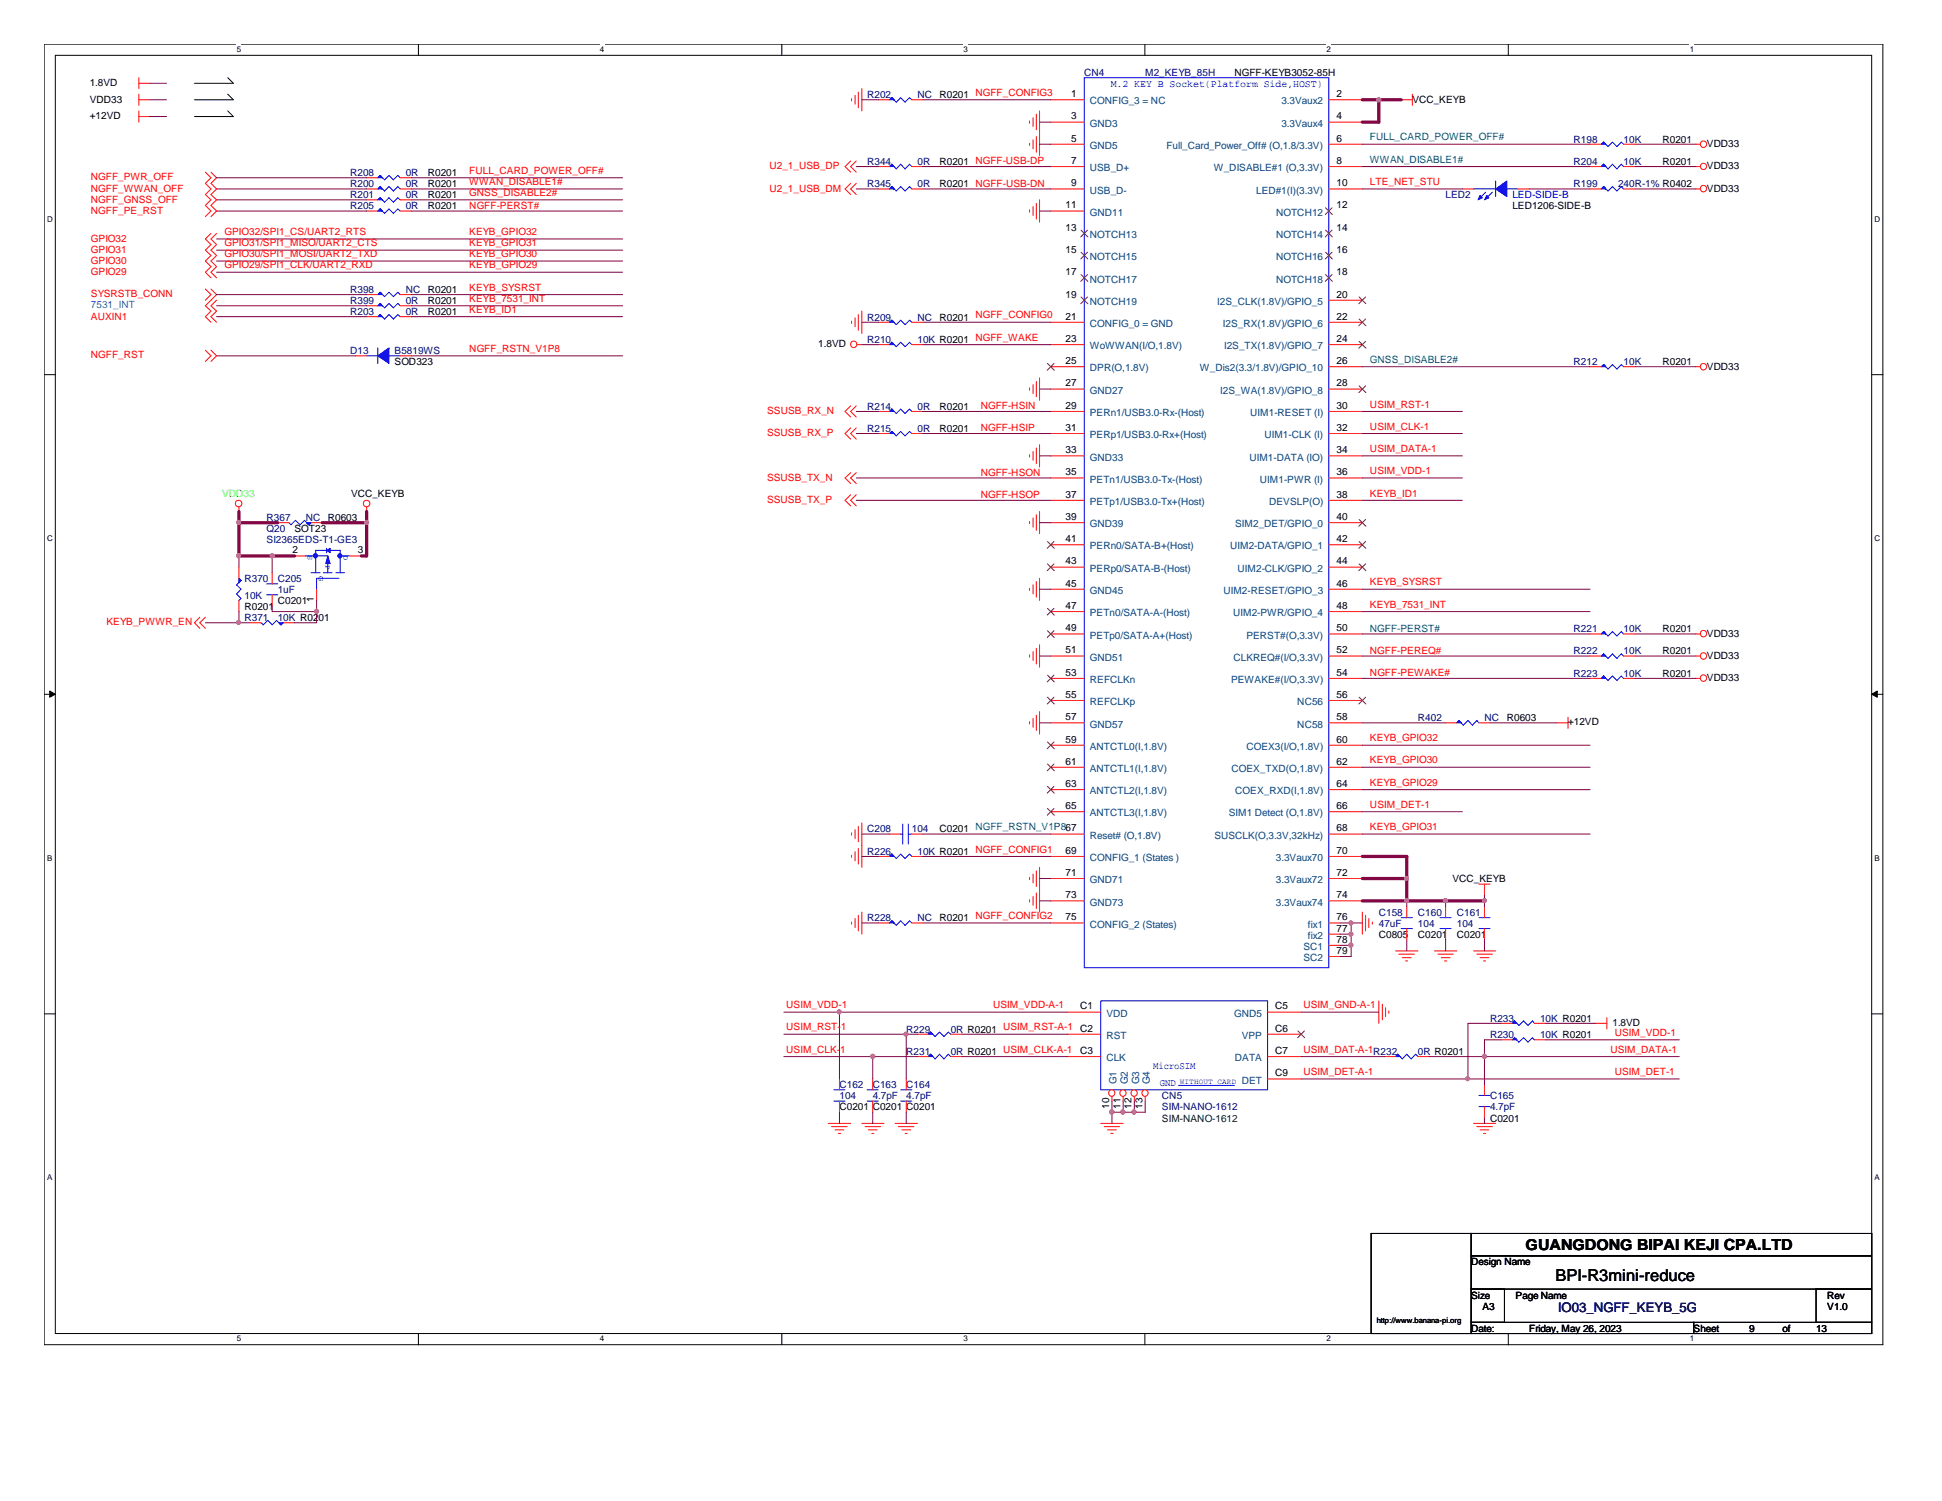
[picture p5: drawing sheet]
<svg xmlns="http://www.w3.org/2000/svg" width="279mm" height="216mm" viewBox="0 0 279 216" stroke-linecap="round" stroke-linejoin="round" font-family="sans-serif">
<path d="M6.3 6.3h264.6v187.1h-264.6zM8 8h261.3v183.8h-261.3z" fill="none" stroke="#000" stroke-width=".14"/>
<g fill="#fff">
<path d="M34.1 6.4h.6v1.3h-.6z"/>
<path d="M34.1 191.9h.6v1.3h-.6z"/>
</g>
<path d="M60.2 6.3v1.7M60.2 191.8v1.6" fill="none" stroke="#000" stroke-width=".14"/>
<g fill="#fff">
<path d="M86.3 6.4h.6v1.3h-.6z"/>
<path d="M86.3 191.9h.6v1.3h-.6z"/>
</g>
<path d="M112.5 6.3v1.7M112.5 191.8v1.6" fill="none" stroke="#000" stroke-width=".14"/>
<g fill="#fff">
<path d="M138.6 6.4h.6v1.3h-.6z"/>
<path d="M138.6 191.9h.6v1.3h-.6z"/>
</g>
<path d="M164.7 6.3v1.7M164.7 191.8v1.6" fill="none" stroke="#000" stroke-width=".14"/>
<g fill="#fff">
<path d="M190.8 6.4h.6v1.3h-.6z"/>
<path d="M190.8 191.9h.6v1.3h-.6z"/>
</g>
<path d="M217 6.3v1.7M217 191.8v1.6" fill="none" stroke="#000" stroke-width=".14"/>
<g fill="#fff">
<path d="M243.1 6.4h.6v1.3h-.6z"/>
<path d="M243.1 191.9h.6v1.3h-.6z"/>
<path d="M6.8 30.8h.7v1.3h-.7z"/>
<path d="M269.7 30.8h.8v1.3h-.8z"/>
<path d="M6.8 76.7h.7v1.4h-.7z"/>
<path d="M269.7 76.7h.8v1.4h-.8z"/>
</g>
<path d="M6.3 53.9h1.7M269.3 53.9h1.6" fill="none" stroke="#000" stroke-width=".14"/>
<g fill="#fff">
<path d="M6.8 122.7h.7v1.3h-.7z"/>
<path d="M269.7 122.7h.7v1.3h-.7z"/>
</g>
<path d="M6.3 99.9h1.7M269.3 99.9h1.6" fill="none" stroke="#000" stroke-width=".14"/>
<g fill="#000" stroke="#000" stroke-width=".14">
<path d="M7.2 99.4l.8 .5-.8 .4z" fill-rule="evenodd"/>
<path d="M269.3 99.9l.8-.5v.9z" fill-rule="evenodd"/>
</g>
<g fill="#fff">
<path d="M6.8 168.7h.7v1.3h-.7z"/>
<path d="M269.7 168.7h.7v1.3h-.7z"/>
</g>
<path d="M32.8 11.2l.8 .8h-5.6M32.8 13.5l.8 .9h-5.6M32.8 16l.8 .8h-5.6M6.3 145.8h1.7M269.3 145.8h1.6M197.3 177.4h14.4v14.4h-14.4zM211.7 177.4h57.6v3.2h-57.6zM211.7 180.6h57.6v4.8h-57.6zM211.7 185.4h4.8v4.8h-4.8zM211.7 190.2h32v1.6h-32zM243.7 190.2h25.6v1.6h-25.6zM261.3 185.4h8v4.8h-8z" fill="none" stroke="#000" stroke-width=".14"/>
<g fill="none" stroke="#f00" stroke-width=".14">
<path d="M20 14.4h1.5M20 12h1.5M20 11.2v1.5M20 13.5v1.7M20 16v1.6M20 16.8h1.5M122.5 14.2v.3M123 13.7v1.3M123.5 13.3v2.2M124 12.7v3.3M126.4 14.4h1.6M131.2 14.4h1.6"/>
<path d="M148.1 17.4v.3M148.6 16.9v1.3M149.1 16.4v2.3M149.1 19.6v2.3M149.6 16v6.4M151.2 14.4h4.8M151.2 17.6h4.8M191.2 14.4h4.8M191.2 17.6h4.8M201.6 14.4h1.6M203.2 13.5v1.7M29.5 24.8l.9 .8-.9 .8 .9 .8-.9 .8 .9 .7-.9 .8 .9 .9-.9 .8"/>
<path d="M30.4 24.8l.8 .8-.8 .8 .8 .8-.8 .8 .8 .7-.8 .8 .8 .9-.8 .8M30.4 33.6l-.9 .8 .9 .8-.9 .8 .9 .7-.9 .8 .9 .9-.9 .8 .9 .8M31.2 33.6l-.8 .8 .8 .8-.8 .8 .8 .7-.8 .8 .8 .9-.8 .8 .8 .8M52.7 25.6h1.7M52.7 28.7h1.7M57.6 25.6h1.6M57.6 28.7h1.6M122.4 23.2l-.8 .8 .8 .8M122.4 26.4l-.8 .8 .8 .8M123.2 23.2l-.8 .8 .8 .8M123.2 26.4l-.8 .8 .8 .8M148.1 20.6v.3"/>
<path d="M148.1 30.2v.3M148.6 20.1v1.3M148.6 29.7v1.3M149.1 29.3v2.2M149.6 28.7v3.3M151.2 20.7h4.8M151.2 24h4.8M151.2 27.2h4.8M151.2 30.4h4.8M191.2 20.7h4.8M191.2 24h4.8M191.2 27.2h4.8"/>
<path d="M210.4 27.2h1.6M218.4 27.2h1.6M228.8 24h1.6M233.6 24h1.6M244 20.7h.6M244 24h.6M244 27.2h.6M29.5 50.4l.9 .8-.9 .8M29.5 41.6l.9 .8-.9 .8M30.4 50.4l.8 .8-.8 .8M30.4 41.6l.8 .8-1.7 1.6 .9 .7-.9 .9 .9 .8M31.2 43.2l-.8 .8 .8 .7-.8 .9 .8 .8"/>
<path d="M52.7 45.6h1.7M52.7 42.4h1.7M57.6 45.6h1.6M57.6 42.4h1.6M122.4 58.4l-.8 .8 .8 .8M122.5 46.2v.3M123 45.7v1.3M123.2 58.4l-.8 .8 .8 .8M123.3 49.6h.7M123.5 45.3v2.2M124 44.7v3.3M126.4 49.6h1.6"/>
<path d="M126.4 46.4h1.6M131.2 49.6h1.6M131.2 46.4h1.6M148.1 55.8v.3M148.6 55.3v1.3M149.1 54.9v2.2M149.6 54.4v3.2M151.2 49.6h4.8M151.2 52.7h4.8M151.2 46.4h4.8M151.2 56h4.8M151.2 59.2h4.8"/>
<path d="M191.2 49.6h4.8M191.2 52.7h4.8M191.2 46.4h4.8M191.2 43.2h4.8M191.2 56h4.8M191.2 59.2h4.8M228.8 52.7h1.6M233.6 52.7h1.6M244 52.7h.6M34.4 72.9v.7M40 75.2h1.6M44.7 75.2h1.7"/>
<path d="M52.7 72.9v.7M122.4 61.6l-.8 .8 .8 .8M122.4 68l-.8 .7 .8 .9M122.4 71.2l-.8 .8 .8 .8M123.2 61.6l-.8 .8 .8 .8M123.2 68l-.8 .7 .8 .9M123.2 71.2l-.8 .8 .8 .8M148.1 65.4v.3M148.1 75v.3M148.6 64.9v1.3M148.6 74.5v1.3M149.1 64.4v2.3"/>
<path d="M149.1 74v2.3M149.6 64v3.2M149.6 73.6v3.2M151.2 75.2h4.8M151.2 62.4h4.8M151.2 65.6h4.8M151.2 68.7h4.8M151.2 72h4.8M151.2 78.4h4.8M191.2 75.2h4.8M191.2 62.4h4.8M191.2 65.6h4.8"/>
<path d="M191.2 68.7h4.8M191.2 72h4.8M191.2 78.4h4.8M28.7 88.8l-.7 .8 .7 .8M29.5 88.8l-.8 .8 .8 .8M148.1 84.6v.3M148.1 94.2v.3M148.6 84.1v1.3M148.6 93.7v1.3M149.1 83.7v2.2M149.1 93.3v2.2M149.6 83.2v3.2"/>
<path d="M149.6 92.8v3.2M151.2 91.2h4.8M151.2 94.4h4.8M151.2 97.6h4.8M151.2 81.6h4.8M151.2 84.8h4.8M151.2 88h4.8M191.2 91.2h4.8M191.2 94.4h4.8M191.2 97.6h4.8M191.2 81.6h4.8M191.2 84.8h4.8"/>
<path d="M191.2 88h4.8M228.8 97.6h1.6M233.6 97.6h1.6M244 91.2h.6M244 94.4h.6M244 97.6h.6M122.5 119.8v.3M123 119.3v1.3M123.5 118.9v2.2M124 118.4v6.4M148.1 103.8v.3M148.6 103.3v1.3"/>
<path d="M149.1 102.9v2.2M149.6 102.4v3.2M151.2 104h4.8M151.2 100.8h4.8M151.2 107.2h4.8M151.2 110.4h4.8M151.2 113.6h4.8M151.2 116.8h4.8M151.2 120h4.8M191.2 104h4.8M191.2 100.8h4.8M191.2 107.2h4.8"/>
<path d="M191.2 110.4h4.8M191.2 113.6h4.8M191.2 116.8h4.8M191.2 120h4.8M224 104h1.6M225.6 103.2v1.6M122.5 123v.3M122.5 132.6v.3M123 122.5v1.3M123 132.1v1.3M123.5 122v2.3M123.5 131.7v2.2"/>
<path d="M124 131.2v3.2M126.4 123.2h1.6M126.4 132.8h1.6M131.2 123.2h1.6M131.2 132.8h1.6M148.1 126.2v.3M148.1 129.4v.4M148.6 125.7v1.3M148.6 128.9v1.3M149.1 125.3v2.2M149.1 128.4v2.3M149.6 124.8v6.4"/>
<path d="M151.2 123.2h4.8M151.2 132.8h4.8M151.2 126.4h4.8M151.2 129.6h4.8M191.2 123.2h4.8M191.2 132.8h1.6M191.2 126.4h4.8M191.2 129.6h4.8M191.2 134.4h1.6M191.2 136h1.6M191.2 137.6h1.6M196 131.2v3.2"/>
<path d="M196.5 131.7v2.2M196.9 132.1v1.3M197.4 132.6v.3M200.8 136.8h3.2M201.3 137.2h2.2M201.8 137.8h1.2M202.2 138.2h.3M206.4 136.8h3.2M206.9 137.2h2.2M207.3 137.8h1.3M207.8 138.2h.4M212 136.8h3.2"/>
<path d="M212.5 137.2h2.2M212.8 127.2h1.6M212.9 137.8h1.3M213.4 138.2h.3M213.6 127.2v1.6M213.6 130.4v1.6M213.6 133.6v1.6M125.6 155.2v1.6M125.6 158.4v1.6M132 152h1.6M136.8 152h1.6M153.6 152h4.8"/>
<path d="M153.6 145.6h4.8M153.6 148.8h4.8M182.4 152h4.8M182.4 145.6h4.8M182.4 148.8h4.8M182.4 155.2h4.8M198.4 144v3.2M198.9 144.4v2.3M199.3 144.9v1.3M199.8 145.4v.4M213.6 156v1.6M213.6 159.2v1.6"/>
<path d="M229.6 147.2h1.6M231.2 146.4v1.6M119.2 161.6h3.2M119.6 162.1h2.3M120.1 162.5h1.3M120.6 163h.3M124 161.6h3.2M124.5 162.1h2.2M124.9 162.5h1.3M125.4 163h.3M128.8 161.6h3.2M129.2 162.1h2.3"/>
<path d="M129.8 162.5h1.2M130.2 163h.3M158.4 161.6h3.2M158.9 162.1h2.2M159.3 162.5h1.3M159.8 163h.3M212 161.6h3.2M212.5 162.1h2.2M212.9 162.5h1.3M213.4 163h.3"/>
<circle cx="245.1" cy="27.1" r=".46"/>
<circle cx="245.1" cy="20.7" r=".46"/>
<circle cx="245.1" cy="23.9" r=".45"/>
<circle cx="122.8" cy="49.5" r=".46"/>
<circle cx="245.1" cy="52.7" r=".46"/>
<circle cx="34.3" cy="72.4" r=".47"/>
<circle cx="52.7" cy="72.4" r=".47"/>
<circle cx="245.1" cy="91.1" r=".46"/>
<circle cx="245.1" cy="94.4" r=".46"/>
<circle cx="245.1" cy="97.5" r=".46"/>
</g>
<g fill="none" stroke="#00f" stroke-width=".14">
<path d="M128 14.4l.3-.3 .6 .6 .7-.6 .6 .6 .7-.6 .3 .3M156 11.2h35.2v128h-35.2zM54.4 25.6l.3-.4 .6 .7 .7-.7 .6 .7 .6-.7 .4 .4M54.4 28.7l.3-.3 .6 .7 .7-.7 .6 .7 .6-.7 .4 .3M212 27.2h3.2M213.7 27.6l-.9 1M214.7 27.6l-1 1M215.2 26v2.3M216.8 27.2h1.6M230.4 24l.3-.4 .7 .7 .6-.7 .6 .7 .7-.7 .3 .4M54.4 45.6l.3-.3 .6 .6 .7-.6 .6 .6 .6-.6 .4 .3M54.4 42.4l.3-.4 .6 .7 .7-.7 .6 .7 .6-.7 .4 .4"/>
<path d="M128 46.4l.3-.3 .6 .6 .7-.6 .6 .6 .7-.6 .3 .3M128 49.6l.3-.4 .6 .7 .7-.7 .6 .7 .7-.7 .3 .4M230.4 52.7l.3-.2 .7 .6 .6-.6 .6 .6 .7-.6 .3 .2M41.6 75.2l.3 .3 .6-.7 .7 .7 .6-.7 .6 .7 .3-.3M230.4 97.6l.3-.4 .7 .7 .6-.7 .6 .7 .7-.7 .3 .4M128 123.2l.3-.3 .6 .6 .7-.6 .6 .6 .7-.6 .3 .3M128 132.8l.3-.3 .6 .6 .7-.6 .6 .6 .7-.6 .3 .3M212.8 133.6h1.6M212.8 132h1.6M124.8 156.8h1.6M124.8 158.4h1.6M133.6 152l.3-.4 .6 .7 .7-.7 .6 .7 .6-.7 .4 .4"/>
<path d="M158.4 144h24v12.8h-24zM169.6 156.1h8M212.8 157.6h1.6M212.8 159.2h1.6"/>
</g>
<g fill="#00f" stroke="#00f" stroke-width=".14">
<path d="M230.4 97.6l.3-.4 .3 .4-.3-.4 .3 .4z" fill-rule="evenodd"/>
<path d="M54.4 45.6l.3-.3 .3 .3-.3-.3 .3 .3z" fill-rule="evenodd"/>
<path d="M230.4 52.7l.3-.2 .3 .2-.3-.2 .3 .2z" fill-rule="evenodd"/>
<path d="M54.4 25.6l.3-.4 .3 .4-.3-.4 .3 .4z" fill-rule="evenodd"/>
<path d="M133.9 151.6l.3 .4h-.6l.3-.4 .3 .4z" fill-rule="evenodd"/>
<path d="M128 14.4l.3-.3 .3 .3-.3-.3 .3 .3z" fill-rule="evenodd"/>
<path d="M128.3 122.9l.3 .3h-.6l.3-.3 .3 .3z" fill-rule="evenodd"/>
<path d="M128 132.8l.3-.3 .3 .3-.3-.3 .3 .3z" fill-rule="evenodd"/>
<path d="M44.1 75.2h.6l-.3 .3z" fill-rule="evenodd"/>
<path d="M128 46.4l.3-.3 .3 .3-.3-.3 .3 .3z" fill-rule="evenodd"/>
<path d="M54.4 42.4l.3-.4 .3 .4-.3-.4 .3 .4z" fill-rule="evenodd"/>
<path d="M128.3 49.2l.3 .4h-.6l.3-.4 .3 .4z" fill-rule="evenodd"/>
<path d="M230.4 24l.3-.4 .3 .4-.3-.4 .3 .4z" fill-rule="evenodd"/>
<path d="M215.2 27.2l1.6-1.2v2.3z" fill-rule="evenodd"/>
<path d="M212.9 28.1l.4 .3-.7 .3z" fill-rule="evenodd"/>
<path d="M213.9 28.1l.3 .3-.6 .3z" fill-rule="evenodd"/>
<path d="M54.4 28.7l.3-.3 .3 .3-.3-.3 .3 .3z" fill-rule="evenodd"/>
</g>
<g fill="none" stroke="#804000" stroke-width=".14">
<path d="M155.5 33.1l1 1M155.5 36.3l1 1M155.5 39.5l1 1M156.5 33.1l-1 1M156.5 36.3l-1 1M156.5 39.5l-1 1M190.7 29.9l1 1M190.7 33.1l1 1M190.7 36.3l1 1M190.7 39.5l1 1M191.6 29.9l-.9 1M191.6 33.1l-.9 1"/>
<path d="M191.6 36.3l-.9 1M191.6 39.5l-.9 1M150.7 52.3l1 1M151.6 52.3l-.9 1M155.5 42.7l1 1M156.5 42.7l-1 1M195.5 42.7l1 1M195.5 45.9l1 1M195.5 49.1l1 1M195.5 55.5l1 1M196.5 42.7l-1 1M196.5 45.9l-1 1"/>
<path d="M196.5 49.1l-1 1M196.5 55.5l-1 1M150.7 77.9l1 1M151.6 77.9l-.9 1M195.5 74.7l1 1M195.5 77.9l1 1M196.5 74.7l-1 1M196.5 77.9l-1 1M150.7 81.1l1 1M150.7 87.5l1 1M150.7 90.7l1 1M150.7 97.1l1 1"/>
<path d="M151.6 90.7l-.9 1M151.6 81.1l-.9 1M151.6 87.5l-.9 1M151.6 97.1l-.9 1M195.5 81.1l1 1M196.5 81.1l-1 1M150.7 100.3l1 1M150.7 106.7l1 1M150.7 109.9l1 1M150.7 113.1l1 1M150.7 116.3l1 1M151.6 100.3l-.9 1"/>
<path d="M151.6 106.7l-.9 1M151.6 109.9l-.9 1M151.6 113.1l-.9 1M151.6 116.3l-.9 1M195.5 100.3l1 1M196.5 100.3l-1 1M186.7 148.3l1 1M187.7 148.3l-1 1"/>
</g>
<circle cx="159.9" cy="157.2" r=".46" fill="#fff" stroke="#f00" stroke-width=".14"/>
<path d="M160 157.7v.7" fill="none" stroke="#f00" stroke-width=".14"/>
<circle cx="161.5" cy="157.2" r=".46" fill="#fff" stroke="#f00" stroke-width=".14"/>
<path d="M161.6 157.7v.7" fill="none" stroke="#f00" stroke-width=".14"/>
<circle cx="163.2" cy="157.2" r=".46" fill="#fff" stroke="#f00" stroke-width=".14"/>
<path d="M163.2 157.7v.7" fill="none" stroke="#f00" stroke-width=".14"/>
<circle cx="164.7" cy="157.2" r=".46" fill="#fff" stroke="#f00" stroke-width=".14"/>
<g fill="none" stroke="#f00" stroke-width=".14">
<path d="M52.7 27.2h1.7M52.7 30.4h1.7M57.6 27.2h1.6M57.6 30.4h1.6M126.4 27.2h1.6M126.4 24h1.6M131.2 27.2h1.6M131.2 24h1.6M228.8 27.2h1.6M228.8 20.7h1.6M233.6 27.2h1.6M233.6 20.7h1.6"/>
<path d="M51.2 51.2h1.5M52.7 44h1.7M57.6 44h1.6M57.6 51.2h1.6M126.4 59.2h1.6M131.2 59.2h1.6M42.4 80h1.6M50.4 80h1.6M126.4 62.4h1.6M131.2 62.4h1.6M34.4 81.6v1.6M34.4 86.4v1.6"/>
<path d="M36 89.6h1.5M39.2 82.4v1.6M39.2 85.6v1.6M40.8 89.6h1.6M45.6 84.8v1.6M228.8 91.2h1.6M228.8 94.4h1.6M233.6 91.2h1.6M233.6 94.4h1.6M128 120h1.6M131.2 120h1.6M208 104h1.6"/>
<path d="M212.8 104h1.6M202.4 130.4v1.6M202.4 133.6v1.6M208 130.4v1.6M208 133.6v1.6M120.8 155.2v1.6M120.8 158.4v1.6M130.4 155.2v1.6M130.4 158.4v1.6M132 148.8h1.6M136.8 148.8h1.6M164.8 157.7v.7"/>
<path d="M199.2 152h1.6M204 152h1.6M216 147.2h1.6M216 149.6h1.6M220.8 147.2h1.6M220.8 149.6h1.6"/>
</g>
<g fill="none" stroke="#00f" stroke-width=".14">
<path d="M54.4 27.2l.3-.4 .6 .7 .7-.7 .6 .7 .6-.7 .4 .4M54.4 30.4l.3-.3 .6 .6 .7-.6 .6 .6 .6-.6 .4 .3M128 27.2l.3-.4 .6 .7 .7-.7 .6 .7 .7-.7 .3 .4M128 24l.3-.4 .6 .7 .7-.7 .6 .7 .7-.7 .3 .4M230.4 27.2l.3-.4 .7 .7 .6-.7 .6 .7 .7-.7 .3 .4M230.4 20.7l.3-.3 .7 .7 .6-.7 .6 .7 .7-.7 .3 .3M52.7 51.2h1.7M54.4 44l.3-.4 .6 .7 .7-.7 .6 .7 .6-.7 .4 .4M54.4 50v2.3M56 51.2h1.6M128 59.2l.3-.4 .6 .7 .7-.7 .6 .7 .7-.7 .3 .4M44 80h3.2v2.4"/>
<path d="M47 78.9v.6M47.2 79.2h-1.8v3.2M47.5 79.2h1.4v3.2M48.9 80h1.5M128 62.4l.3-.3 .6 .6 .7-.6 .6 .6 .7-.6 .3 .3M34.4 83.2l.3 .3-.7 .6 .7 .7-.7 .6 .7 .7-.3 .3M37.5 89.6l.4 .3 .6-.7 .7 .7 .6-.7 .6 .7 .4-.3M38.4 84h1.6M38.4 85.6h1.6M44.7 82.4h1.4M46.5 82.4h1.3M48.3 82.4h1.3"/>
<path d="M48.8 83.2h-3.2v1.6M230.4 91.2l.3-.4 .7 .7 .6-.7 .6 .7 .7-.7 .3 .4M230.4 94.4l.3-.3 .7 .6 .6-.6 .6 .6 .7-.6 .3 .3M129.6 120h.3M129.9 118.5v2.9M130.7 120h.5M130.7 118.5v2.9M209.6 104l.3-.4 .6 .7 .7-.7 .6 .7 .7-.7 .3 .4M201.6 133.6h1.6M201.6 132h1.6M207.2 133.6h1.6M207.2 132h1.6"/>
<path d="M120 156.8h1.6M120 158.4h1.6M129.6 156.8h1.6M129.6 158.4h1.6M133.6 148.8l.3-.3 .6 .6 .7-.6 .6 .6 .6-.6 .4 .3M200.8 152l.3-.4 .7 .7 .6-.7 .6 .7 .7-.7 .3 .4M217.6 147.2l.3-.3 .6 .6 .7-.6 .6 .6 .7-.6 .3 .3M217.6 149.6l.3-.3 .6 .6 .7-.6 .6 .6 .7-.6 .3 .3"/>
</g>
<g fill="#00f" stroke="#00f" stroke-width=".14">
<path d="M201.1 151.6l.3 .4h-.6l.3-.4 .3 .4z" fill-rule="evenodd"/>
<path d="M217.9 146.9l.3 .3h-.6l.3-.3 .3 .3z" fill-rule="evenodd"/>
<path d="M230.4 27.2l.3-.4 .3 .4-.3-.4 .3 .4z" fill-rule="evenodd"/>
<path d="M128 27.2l.3-.4 .3 .4-.3-.4 .3 .4z" fill-rule="evenodd"/>
<path d="M40.1 89.6h.7l-.4 .3z" fill-rule="evenodd"/>
<path d="M230.7 90.8l.3 .4h-.6l.3-.4 .3 .4z" fill-rule="evenodd"/>
<path d="M230.4 94.4l.3-.3 .3 .3-.3-.3 .3 .3z" fill-rule="evenodd"/>
<path d="M54.4 27.2l.3-.4 .3 .4-.3-.4 .3 .4z" fill-rule="evenodd"/>
<path d="M54.4 30.4l.3-.3 .3 .3-.3-.3 .3 .3z" fill-rule="evenodd"/>
<path d="M128 24l.3-.4 .3 .4-.3-.4 .3 .4z" fill-rule="evenodd"/>
<path d="M54.4 44l.3-.4 .3 .4-.3-.4 .3 .4z" fill-rule="evenodd"/>
<path d="M128.3 58.8l.3 .4h-.6l.3-.4 .3 .4z" fill-rule="evenodd"/>
<path d="M209.9 103.6l.3 .4h-.6l.3-.4 .3 .4z" fill-rule="evenodd"/>
<path d="M133.6 148.8l.3-.3 .3 .3-.3-.3 .3 .3z" fill-rule="evenodd"/>
<path d="M47.2 80l.3 1.1h-.6z" fill-rule="evenodd"/>
<path d="M47 79.2l.5-.3v.6z" fill-rule="evenodd"/>
<path d="M34.4 83.2l.3 .3-.3 .3 .3-.3-.3 .3z" fill-rule="evenodd"/>
<path d="M230.4 20.7l.3-.3 .3 .3-.3-.3 .3 .3z" fill-rule="evenodd"/>
<path d="M128 62.4l.3-.3 .3 .3-.3-.3 .3 .3z" fill-rule="evenodd"/>
<path d="M54.4 51.2l1.6-1.2v2.3z" fill-rule="evenodd"/>
<path d="M217.6 149.6l.3-.3 .3 .3-.3-.3 .3 .3z" fill-rule="evenodd"/>
<circle cx="48.9" cy="79.9" r=".31"/>
<circle cx="45.4" cy="79.9" r=".31"/>
</g>
<g fill="none" stroke="#800040" stroke-width=".14">
<path d="M21.5 14.4h2.5M21.5 12h2.5M21.5 16.8h2.5M124 14.4h2.4M132.8 14.4h18.4M149.6 17.6h1.6M31.2 25.6h21.5M31.2 27.2h21.5M31.2 28.7h21.5M31.2 30.4h21.5M31.2 34.4h58.4M31.2 36h58.4"/>
<path d="M31.2 37.5h58.4M31.2 39.2h58.4M59.2 25.6h30.4M59.2 27.2h30.4M59.2 28.7h30.4M59.2 30.4h30.4M123.2 27.2h3.2M123.2 24h3.2M132.8 27.2h18.4M132.8 24h18.4M149.6 20.7h1.6M149.6 30.4h1.6"/>
<path d="M196 27.2h14.4M196 20.7h32.8M196 24h32.8M220 27.2h8.8M235.2 27.2h8.8M235.2 20.7h8.8M235.2 24h8.8M31.2 51.2h20M31.2 45.6h21.5M31.2 42.4h21.5M31.2 44h21.5M59.2 51.2h30.4"/>
<path d="M59.2 45.6h30.4M59.2 42.4h30.4M59.2 44h30.4M123.2 59.2h3.2M124 49.6h2.4M124 46.4h2.4M132.8 49.6h18.4M132.8 59.2h18.4M132.8 46.4h18.4M149.6 56h1.6M196 52.7h32.8M196 59.2h14.4"/>
<path d="M235.2 52.7h8.8M34.4 80v1.6M39.2 80v2.4M123.2 62.4h3.2M123.2 68.7h28M123.2 72h28M132.8 62.4h18.4M149.6 65.6h1.6M149.6 75.2h1.6M196 62.4h14.4M196 65.6h14.4M196 68.7h14.4"/>
<path d="M196 72h14.4M29.5 89.6h6.5M34.4 88v1.6M39.2 87.2v.8h6.4M45.6 86.4v3.2h-3.2M149.6 84.8h1.6M149.6 94.4h1.6M196 84.8h32.8M196 94.4h32.8M196 91.2h32.8M196 97.6h32.8M196 88h32.8"/>
<path d="M235.2 94.4h8.8M235.2 91.2h8.8M235.2 97.6h8.8M124 120h4M132.8 120h18.4M149.6 104h1.6M196 104h12M196 116.8h14.4M196 120h32.8M196 107.2h32.8M196 110.4h32.8M196 113.6h32.8"/>
<path d="M214.4 104h9.6M124 132.8h2.4M124 123.2h2.4M132.8 132.8h18.4M132.8 123.2h18.4M149.6 126.4h1.6M149.6 129.6h1.6M192.8 132.8h3.2M192.8 134.4h1.6M192.8 136h1.6M194.4 132.8v4.8h-1.6M202.4 129.6v.8"/>
<path d="M202.4 135.2v1.6M208 129.6v.8M208 135.2v1.6M213.6 128.8v1.6M213.6 135.2v1.6M112.8 145.6h40.8M112.8 148.8h19.2M112.8 152h19.2M120.8 145.6v9.6M120.8 160v1.6M125.6 152v3.2M125.6 160v1.6"/>
<path d="M130.4 148.8v6.4M130.4 160v1.6M138.4 148.8h15.2M138.4 152h15.2M160 158.4v3.2M161.6 158.4v1.6M163.2 158.4v1.6M164.8 158.4v1.6h-4.8M187.2 145.6h11.2M187.2 152h12M187.2 155.2h54.4M205.6 152h36"/>
<path d="M216 149.6h-2.4v6.4M216 147.2h-4.8v8M222.4 149.6h19.2M222.4 147.2h7.2M213.6 160.8v.8"/>
</g>
<g fill="#f0f" stroke="#f0f" stroke-width=".14">
<circle cx="120.7" cy="145.5" r=".3"/>
<circle cx="130.3" cy="148.8" r=".3"/>
<circle cx="125.6" cy="152" r=".31"/>
<circle cx="213.6" cy="152" r=".31"/>
<circle cx="211.2" cy="155.1" r=".3"/>
<circle cx="160" cy="160" r=".32"/>
<circle cx="161.5" cy="160" r=".31"/>
<circle cx="163.1" cy="160" r=".31"/>
<circle cx="198.4" cy="14.3" r=".3"/>
<circle cx="202.4" cy="126.4" r=".3"/>
<circle cx="202.4" cy="129.5" r=".3"/>
<circle cx="208" cy="129.5" r=".31"/>
<circle cx="194.4" cy="132.8" r=".3"/>
<circle cx="194.4" cy="134.4" r=".3"/>
<circle cx="213.6" cy="129.5" r=".3"/>
<circle cx="194.3" cy="135.9" r=".31"/>
<circle cx="39.1" cy="79.9" r=".31"/>
<circle cx="45.5" cy="87.9" r=".31"/>
<circle cx="34.3" cy="89.5" r=".3"/>
<circle cx="34.3" cy="75.1" r=".3"/>
<circle cx="34.3" cy="79.9" r=".31"/>
<circle cx="52.7" cy="75.1" r=".3"/>
</g>
<path d="M196 14.4h5.6M198.4 14.4v3.2h-2.4M34.4 73.6v6.4h8M34.4 75.2h5.6M46.4 75.2h6.3M52.7 73.6v6.4h-.7M196 123.2h6.4v6.4M196 126.4h6.4M196 129.6h17.6" fill="none" stroke="#800040" stroke-width=".47"/>
<text font-size="2.4" x="223.8" y="184.3">BPI-R3mini-reduce</text>
<text font-size="2.2" x="219.5" y="179.8">GUANGDONG BIPAI KEJI CPA.LTD</text>
<text font-size="1.9" fill="#000080" x="224.2" y="188.7">IO03_NGFF_KEYB_5G</text>
<g font-size="1.4" fill="#000080">
<text x="156" y="10.9">CN4</text>
<text x="164.8" y="10.9">M2_KEYB_85H</text>
<text x="124.8" y="14.1">R202</text>
<text x="132" y="14.1">NC</text>
<text x="124.8" y="23.7">R344</text>
<text x="132" y="23.7">0R</text>
<text x="226.4" y="23.7">R204</text>
<text x="226.4" y="20.5">R198</text>
<text x="233.6" y="23.7">10K</text>
<text x="233.6" y="20.5">10K</text>
<text x="50.4" y="25.3">R208</text>
<text x="50.4" y="28.5">R201</text>
<text x="50.4" y="26.9">R200</text>
<text x="58.4" y="25.3">0R</text>
<text x="58.4" y="28.5">0R</text>
<text x="58.4" y="26.9">0R</text>
<text x="124.8" y="26.9">R345</text>
<text x="132" y="26.9">0R</text>
<text x="208" y="28.5">LED2</text>
<text x="226.4" y="26.9">R199</text>
<text x="232.8" y="26.9">240R-1% R0402</text>
<text x="50.4" y="30.1">R205</text>
<text x="58.4" y="30.1">0R</text>
<text x="50.4" y="45.3">R203</text>
<text x="50.4" y="42.1">R398</text>
<text x="50.4" y="43.7">R399</text>
<text x="58.4" y="45.3">0R</text>
<text x="58.4" y="42.1">NC</text>
<text x="58.4" y="43.7">0R</text>
<text x="124.8" y="46.1">R209</text>
<text x="132" y="46.1">NC</text>
<text x="50.4" y="50.9">D13</text>
<text x="56.8" y="50.9">B5819WS</text>
<text x="124.8" y="49.3">R210</text>
<text x="132" y="49.3">10K R0201 NGFF_WAKE</text>
<text x="226.4" y="52.5">R212</text>
<text x="233.6" y="52.5">10K</text>
<text x="124.8" y="58.9">R214</text>
<text x="132" y="58.9">0R</text>
<text x="124.8" y="62.1">R215</text>
<text x="132" y="62.1">0R</text>
<text x="38.4" y="74.9">R367</text>
<text x="38.4" y="76.5">Q20</text>
<text x="44" y="74.9">NC</text>
<text x="35.2" y="83.7">R370</text>
<text x="38.4" y="78.1">SI2365EDS-T1-GE3</text>
<text x="40" y="83.7">C205</text>
<text x="35.2" y="89.3">R371</text>
<text x="35.2" y="86.1">10K</text>
<text x="40" y="89.3">10K R0201</text>
<text x="40" y="85.3">1uF</text>
<text x="226.4" y="90.9">R221</text>
<text x="226.4" y="94.1">R222</text>
<text x="233.6" y="90.9">10K</text>
<text x="233.6" y="94.1">10K</text>
<text x="226.4" y="97.3">R223</text>
<text x="233.6" y="97.3">10K</text>
<text x="204" y="103.7">R402</text>
<text x="213.6" y="103.7">NC</text>
<text x="124.8" y="119.7">C208</text>
<text x="131.2" y="119.7">104</text>
<text x="124.8" y="122.9">R226</text>
<text x="132" y="122.9">10K R0201 NGFF_CONFIG1</text>
<text x="198.4" y="131.7">C158</text>
<text x="204" y="131.7">C160</text>
<text x="209.6" y="131.7">C161</text>
<text x="124.8" y="132.5">R228</text>
<text x="132" y="132.5">NC</text>
<text x="198.4" y="133.3">47uF</text>
<text x="204" y="133.3">104</text>
<text x="209.6" y="133.3">104</text>
<text x="130.4" y="148.5">R229</text>
<text x="136.8" y="148.5">0R R0201 USIM_RST-A-1</text>
<text x="214.4" y="146.9">R233</text>
<text x="214.4" y="149.4">R230</text>
<text x="221.6" y="146.9">10K R0201</text>
<text x="221.6" y="149.4">10K R0201</text>
<text x="130.4" y="151.7">R231</text>
<text x="136.8" y="151.7">0R R0201 USIM_CLK-A-1</text>
<text x="204" y="151.7">0R R0201</text>
<text x="120.8" y="156.5">C162</text>
<text x="120.8" y="158.1">104</text>
<text x="125.6" y="156.5">C163</text>
<text x="125.6" y="158.1">4.7pF</text>
<text x="130.4" y="156.5">C164</text>
<text x="130.4" y="158.1">4.7pF</text>
<text x="167.2" y="158.1">CN5</text>
<text x="167.2" y="159.7">SIM-NANO-1612</text>
<text x="214.4" y="158.1">C165</text>
<text x="214.4" y="159.7">4.7pF</text>
</g>
<g font-size="1.4">
<text x="177.6" y="10.9">NGFF-KEYB3052-85H</text>
<text x="12.9" y="12.4">1.8VD</text>
<text x="12.9" y="14.8">VDD33</text>
<text x="12.9" y="17.1">+12VD</text>
<text x="135.2" y="14.1">R0201 NGFF_CONFIG3</text>
<text x="154.1" y="14">1</text>
<text x="154.1" y="17.2">3</text>
<text x="192.3" y="14">2</text>
<text x="192.3" y="17.2">4</text>
<text x="203.2" y="14.8">VCC_KEYB</text>
<text x="135.2" y="23.7">R0201 NGFF-USB-DP</text>
<text x="154.1" y="20.4">5</text>
<text x="154.1" y="23.6">7</text>
<text x="192.3" y="20.4">6</text>
<text x="192.3" y="23.6">8</text>
<text x="239.2" y="23.7">R0201</text>
<text x="239.2" y="20.5">R0201</text>
<text x="245.6" y="21.2">VDD33</text>
<text x="61.6" y="25.3">R0201</text>
<text x="61.6" y="28.5">R0201</text>
<text x="61.6" y="26.9">R0201</text>
<text x="135.2" y="26.9">R0201 NGFF-USB-DN</text>
<text x="153.3" y="30">11</text>
<text x="154.1" y="26.8">9</text>
<text x="192.3" y="30">12</text>
<text x="192.3" y="26.8">10</text>
<text x="245.6" y="24.3">VDD33</text>
<text x="245.6" y="27.6">VDD33</text>
<text x="61.6" y="30.1">R0201</text>
<text x="153.3" y="33.2">13</text>
<text x="192.3" y="33.2">14</text>
<text x="217.6" y="30.1">LED1206-SIDE-B</text>
<text x="153.3" y="36.4">15</text>
<text x="153.3" y="39.6">17</text>
<text x="192.3" y="36.4">16</text>
<text x="192.3" y="39.6">18</text>
<text x="61.6" y="45.3">R0201</text>
<text x="61.6" y="42.1">R0201</text>
<text x="61.6" y="43.7">R0201</text>
<text x="135.2" y="46.1">R0201 NGFF_CONFIG0</text>
<text x="153.3" y="42.8">19</text>
<text x="153.3" y="46">21</text>
<text x="192.3" y="42.8">20</text>
<text x="192.3" y="46">22</text>
<text x="56.8" y="52.5">SOD323</text>
<text x="117.7" y="50">1.8VD</text>
<text x="153.3" y="49.2">23</text>
<text x="153.3" y="52.4">25</text>
<text x="192.3" y="52.4">26</text>
<text x="192.3" y="49.2">24</text>
<text x="239.2" y="52.5">R0201</text>
<text x="245.6" y="53.2">VDD33</text>
<text x="135.2" y="58.9">R0201</text>
<text x="153.3" y="55.6">27</text>
<text x="153.3" y="58.8">29</text>
<text x="192.3" y="58.8">30</text>
<text x="192.3" y="55.6">28</text>
<text x="135.2" y="62.1">R0201</text>
<text x="153.3" y="62">31</text>
<text x="153.3" y="65.2">33</text>
<text x="192.3" y="65.2">34</text>
<text x="192.3" y="62">32</text>
<text x="50.5" y="71.4">VCC_KEYB</text>
<text x="153.3" y="68.4">35</text>
<text x="153.3" y="71.6">37</text>
<text x="192.3" y="71.6">38</text>
<text x="192.3" y="68.4">36</text>
<text x="42.4" y="76.5">SOT23</text>
<text x="47.2" y="74.9">R0603</text>
<text x="153.3" y="74.8">39</text>
<text x="153.3" y="78">41</text>
<text x="192.3" y="78">42</text>
<text x="192.3" y="74.8">40</text>
<text x="42.1" y="79.6">2</text>
<text x="51.5" y="79.6">3</text>
<text x="153.3" y="81.2">43</text>
<text x="192.3" y="81.2">44</text>
<text x="35.2" y="87.7">R0201</text>
<text x="40" y="86.9">C0201</text>
<text x="45.2" y="86.7" transform="rotate(-90 45.2 86.7)">1</text>
<text x="153.3" y="84.4">45</text>
<text x="153.3" y="87.6">47</text>
<text x="192.3" y="84.4">46</text>
<text x="192.3" y="87.6">48</text>
<text x="153.3" y="90.8">49</text>
<text x="153.3" y="94">51</text>
<text x="192.3" y="90.8">50</text>
<text x="192.3" y="94">52</text>
<text x="239.2" y="90.9">R0201</text>
<text x="239.2" y="94.1">R0201</text>
<text x="245.6" y="91.6">VDD33</text>
<text x="245.6" y="94.8">VDD33</text>
<text x="153.3" y="97.2">53</text>
<text x="153.3" y="100.4">55</text>
<text x="192.3" y="97.2">54</text>
<text x="192.3" y="100.4">56</text>
<text x="239.2" y="97.3">R0201</text>
<text x="245.6" y="98">VDD33</text>
<text x="153.3" y="103.6">57</text>
<text x="153.3" y="106.8">59</text>
<text x="192.3" y="103.6">58</text>
<text x="192.3" y="106.8">60</text>
<text x="216.8" y="103.7">R0603</text>
<text x="225.6" y="104.4">+12VD</text>
<text x="153.3" y="110">61</text>
<text x="153.3" y="113.2">63</text>
<text x="192.3" y="110">62</text>
<text x="192.3" y="113.2">64</text>
<text x="135.2" y="119.7">C0201 NGFF_RSTN_V1P867</text>
<text x="153.3" y="116.4">65</text>
<text x="192.3" y="116.4">66</text>
<text x="192.3" y="119.6">68</text>
<text x="153.3" y="122.8">69</text>
<text x="153.3" y="126">71</text>
<text x="192.3" y="122.8">70</text>
<text x="192.3" y="126">72</text>
<text x="153.3" y="129.2">73</text>
<text x="192.3" y="129.2">74</text>
<text x="209" y="126.9">VCC_KEYB</text>
<text x="135.2" y="132.5">R0201 NGFF_CONFIG2</text>
<text x="153.3" y="132.4">75</text>
<text x="192.3" y="135.6">78</text>
<text x="192.3" y="137.2">79</text>
<text x="192.3" y="132.4">76</text>
<text x="192.3" y="134">77</text>
<text x="198.4" y="134.9">C0805</text>
<text x="204" y="134.9">C0201</text>
<text x="209.6" y="134.9">C0201</text>
<text x="155.4" y="145.2">C1</text>
<text x="155.4" y="148.4">C2</text>
<text x="183.5" y="145.2">C5</text>
<text x="183.5" y="148.4">C6</text>
<text x="232" y="147.6">1.8VD</text>
<text x="155.4" y="151.6">C3</text>
<text x="183.5" y="151.6">C7</text>
<text x="183.5" y="154.8">C9</text>
<text x="120.8" y="159.7">C0201 C0201 C0201</text>
<text x="159.6" y="159.5" transform="rotate(-90 159.6 159.5)">10</text>
<text x="161.2" y="159.5" transform="rotate(-90 161.2 159.5)">11</text>
<text x="162.8" y="159.5" transform="rotate(-90 162.8 159.5)">12</text>
<text x="164.4" y="159.5" transform="rotate(-90 164.4 159.5)">13</text>
<text x="214.4" y="161.3">C0201</text>
<text x="211.7" y="182">Design Name</text>
<text x="211.7" y="186.8">Size</text>
<text x="211.7" y="191.6">Date:</text>
<text x="213.3" y="188.4">A3</text>
<text x="218.1" y="186.8">Page Name</text>
<text x="220" y="191.6">Friday, May 26, 2023</text>
<text x="243.7" y="191.6">Sheet</text>
<text x="251.7" y="191.6">9</text>
<text x="256.5" y="191.6">of</text>
<text x="261.3" y="191.6">13</text>
<text x="262.9" y="186.8">Rev</text>
<text x="262.9" y="188.4">V1.0</text>
</g>
<g font-size="1.4" fill="#004080">
<text x="156.8" y="15">CONFIG_3 = NC</text>
<text x="184.4" y="15">3.3Vaux2</text>
<text x="156.8" y="18.2">GND3</text>
<text x="156.8" y="21.4">GND5</text>
<text x="167.8" y="21.4">Full_Card_Power_Off# (O,1.8/3.3V)</text>
<text x="184.4" y="18.2">3.3Vaux4</text>
<text x="156.8" y="24.6">USB_D+</text>
<text x="156.8" y="27.9">USB_D-</text>
<text x="174.6" y="24.6">W_DISABLE#1 (O,3.3V)</text>
<text x="180.7" y="27.9">LED#1(I)(3.3V)</text>
<text x="156.8" y="31">GND11</text>
<text x="156.8" y="34.2">NOTCH13</text>
<text x="183.6" y="31">NOTCH12</text>
<text x="183.6" y="34.2">NOTCH14</text>
<text x="156.8" y="37.4">NOTCH15</text>
<text x="156.8" y="40.6">NOTCH17</text>
<text x="183.6" y="37.4">NOTCH16</text>
<text x="183.6" y="40.6">NOTCH18</text>
<text x="156.8" y="43.9">NOTCH19</text>
<text x="156.8" y="47">CONFIG_0 = GND</text>
<text x="175.1" y="43.9">I2S_CLK(1.8V)/GPIO_5</text>
<text x="175.9" y="47">I2S_RX(1.8V)/GPIO_6</text>
<text x="156.8" y="50.2">WoWWAN(I/O,1.8V)</text>
<text x="156.8" y="53.4">DPR(O,1.8V)</text>
<text x="172.6" y="53.4">W_Dis2(3.3/1.8V)/GPIO_10</text>
<text x="176.1" y="50.2">I2S_TX(1.8V)/GPIO_7</text>
<text x="156.8" y="56.6">GND27</text>
<text x="156.8" y="59.9">PERn1/USB3.0-Rx-(Host)</text>
<text x="175.6" y="56.6">I2S_WA(1.8V)/GPIO_8</text>
<text x="179.9" y="59.9">UIM1-RESET (I)</text>
<text x="156.8" y="63">PERp1/USB3.0-Rx+(Host)</text>
<text x="181.9" y="63">UIM1-CLK (I)</text>
<text x="156.8" y="66.3">GND33</text>
<text x="156.8" y="69.4">PETn1/USB3.0-Tx-(Host)</text>
<text x="179.7" y="66.3">UIM1-DATA (IO)</text>
<text x="181.3" y="69.4">UIM1-PWR (I)</text>
<text x="156.8" y="72.6">PETp1/USB3.0-Tx+(Host)</text>
<text x="156.8" y="75.9">GND39</text>
<text x="177.7" y="75.9">SIM2_DET/GPIO_0</text>
<text x="182.6" y="72.6">DEVSLP(O)</text>
<text x="156.8" y="79">PERn0/SATA-B+(Host)</text>
<text x="156.8" y="82.3">PERp0/SATA-B-(Host)</text>
<text x="177" y="79">UIM2-DATA/GPIO_1</text>
<text x="178.1" y="82.3">UIM2-CLK/GPIO_2</text>
<text x="156.8" y="85.4">GND45</text>
<text x="156.8" y="88.6">PETn0/SATA-A-(Host)</text>
<text x="176" y="85.4">UIM2-RESET/GPIO_3</text>
<text x="177.4" y="88.6">UIM2-PWR/GPIO_4</text>
<text x="156.8" y="91.9">PETp0/SATA-A+(Host)</text>
<text x="156.8" y="95">GND51</text>
<text x="177.5" y="95">CLKREQ#(I/O,3.3V)</text>
<text x="179.3" y="91.9">PERST#(O,3.3V)</text>
<text x="156.8" y="98.3">REFCLKn</text>
<text x="156.8" y="101.4">REFCLKp</text>
<text x="177.1" y="98.3">PEWAKE#(I/O,3.3V)</text>
<text x="186.6" y="101.4">NC56</text>
<text x="156.8" y="104.6">GND57</text>
<text x="156.8" y="107.9">ANTCTL0(I,1.8V)</text>
<text x="179.3" y="107.9">COEX3(I/O,1.8V)</text>
<text x="186.6" y="104.6">NC58</text>
<text x="156.8" y="111">ANTCTL1(I,1.8V)</text>
<text x="177.2" y="111">COEX_TXD(O,1.8V)</text>
<text x="156.8" y="114.3">ANTCTL2(I,1.8V)</text>
<text x="156.8" y="117.4">ANTCTL3(I,1.8V)</text>
<text x="176.8" y="117.4">SIM1 Detect (O,1.8V)</text>
<text x="177.7" y="114.3">COEX_RXD(I,1.8V)</text>
<text x="156.8" y="120.6">Reset# (O,1.8V)</text>
<text x="156.8" y="123.9">CONFIG_1 (States )</text>
<text x="174.7" y="120.6">SUSCLK(O,3.3V,32kHz)</text>
<text x="183.6" y="123.9">3.3Vaux70</text>
<text x="156.8" y="127">GND71</text>
<text x="156.8" y="130.3">GND73</text>
<text x="183.6" y="127">3.3Vaux72</text>
<text x="183.6" y="130.3">3.3Vaux74</text>
<text x="156.8" y="133.4">CONFIG_2 (States)</text>
<text x="187.5" y="136.7">SC1</text>
<text x="188.2" y="133.4">fix1</text>
<text x="188.2" y="135">fix2</text>
<text x="187.5" y="138.3">SC2</text>
<text x="159.2" y="146.3">VDD</text>
<text x="159.2" y="149.4">RST</text>
<text x="177.5" y="146.3">GND5</text>
<text x="178.6" y="149.4">VPP</text>
<text x="159.2" y="152.7">CLK</text>
<text x="160.7" y="156" transform="rotate(-90 160.7 156)">G1</text>
<text x="162.3" y="156" transform="rotate(-90 162.3 156)">G2</text>
<text x="163.9" y="156" transform="rotate(-90 163.9 156)">G3</text>
<text x="165.4" y="156" transform="rotate(-90 165.4 156)">G4</text>
<text x="177.7" y="152.7">DATA</text>
<text x="178.6" y="155.9">DET</text>
</g>
<g font-size="1.4" fill="#00f">
<text x="159.8" y="12.5">M.2 KEY B Socket(Platform Side,HOST)</text>
<text x="217.6" y="28.5">LED-SIDE-B</text>
<text x="165.9" y="153.8">MicroSIM</text>
<text x="166.9" y="156.2">GND</text>
</g>
<g font-size="1.4" fill="#008040">
<text x="197.1" y="20.2">FULL_CARD_POWER_OFF#</text>
<text x="197.1" y="23.4">WWAN_DISABLE1#</text>
<text x="197.1" y="52.2">GNSS_DISABLE2#</text>
<text x="197.1" y="90.8">NGFF-PERST#</text>
</g>
<g font-size="1.4" fill="#f00">
<text x="13.1" y="26">NGFF_PWR_OFF</text>
<text x="13.1" y="27.6">NGFF_WWAN_OFF</text>
<text x="13.1" y="29.2">NGFF_GNSS_OFF</text>
<text x="67.5" y="25">FULL_CARD_POWER_OFF#</text>
<text x="67.5" y="26.6">WWAN_DISABLE1#</text>
<text x="67.5" y="28.2">GNSS_DISABLE2#</text>
<text x="110.7" y="24.3">U2_1_USB_DP</text>
<text x="110.7" y="27.6">U2_1_USB_DM</text>
<text x="197.1" y="26.6">LTE_NET_STU</text>
<text x="13.1" y="30.8">NGFF_PE_RST</text>
<text x="13.1" y="34.8">GPIO32</text>
<text x="32.3" y="33.8">GPIO32/SPI1_CS/UART2_RTS</text>
<text x="32.3" y="35.4">GPIO31/SPI1_MISO/UART2_CTS</text>
<text x="67.5" y="30">NGFF-PERST#</text>
<text x="67.5" y="33.8">KEYB_GPIO32</text>
<text x="67.5" y="35.4">KEYB_GPIO31</text>
<text x="13.1" y="36.4">GPIO31</text>
<text x="13.1" y="38">GPIO30</text>
<text x="13.1" y="39.5">GPIO29</text>
<text x="32.3" y="37">GPIO30/SPI1_MOSI/UART2_TXD</text>
<text x="32.3" y="38.6">GPIO29/SPI1_CLK/UART2_RXD</text>
<text x="67.5" y="37">KEYB_GPIO30</text>
<text x="67.5" y="38.6">KEYB_GPIO29</text>
<text x="67.5" y="41.8">KEYB_SYSRST</text>
<text x="13.1" y="46">AUXIN1</text>
<text x="13.1" y="42.8">SYSRSTB_CONN</text>
<text x="67.5" y="45">KEYB_ID1</text>
<text x="67.5" y="43.4">KEYB_7531_INT</text>
<text x="13.1" y="51.6">NGFF_RST</text>
<text x="67.5" y="50.6">NGFF_RSTN_V1P8</text>
<text x="110.4" y="59.6">SSUSB_RX_N</text>
<text x="141.1" y="58.8">NGFF-HSIN</text>
<text x="197.1" y="58.6">USIM_RST-1</text>
<text x="110.4" y="62.8">SSUSB_RX_P</text>
<text x="141.1" y="62">NGFF-HSIP</text>
<text x="197.1" y="61.8">USIM_CLK-1</text>
<text x="197.1" y="65">USIM_DATA-1</text>
<text x="110.4" y="69.2">SSUSB_TX_N</text>
<text x="141.1" y="68.4">NGFF-HSON</text>
<text x="141.1" y="71.6">NGFF-HSOP</text>
<text x="197.1" y="68.2">USIM_VDD-1</text>
<text x="197.1" y="71.4">KEYB_ID1</text>
<text x="110.4" y="72.3">SSUSB_TX_P</text>
<text x="15.3" y="90">KEYB_PWWR_EN</text>
<text x="197.1" y="84.2">KEYB_SYSRST</text>
<text x="197.1" y="87.4">KEYB_7531_INT</text>
<text x="197.1" y="94">NGFF-PEREQ#</text>
<text x="197.1" y="97.2">NGFF-PEWAKE#</text>
<text x="197.1" y="106.6">KEYB_GPIO32</text>
<text x="197.1" y="109.8">KEYB_GPIO30</text>
<text x="197.1" y="113">KEYB_GPIO29</text>
<text x="197.1" y="116.2">USIM_DET-1</text>
<text x="197.1" y="119.4">KEYB_GPIO31</text>
<text x="113.1" y="145">USIM_VDD-1</text>
<text x="113.1" y="148.2">USIM_RST-1</text>
<text x="142.9" y="145">USIM_VDD-A-1</text>
<text x="187.5" y="145">USIM_GND-A-1</text>
<text x="232.3" y="149">USIM_VDD-1</text>
<text x="113.1" y="151.4">USIM_CLK-1</text>
<text x="187.5" y="151.4">USIM_DAT-A-1R232</text>
<text x="187.5" y="154.6">USIM_DET-A-1</text>
<text x="231.7" y="151.4">USIM_DATA-1</text>
<text x="232.3" y="154.6">USIM_DET-1</text>
</g>
<text font-size="1.4" fill="#0080ff" x="13.1" y="44.4">7531_INT</text>
<text font-size="1.4" fill="#0f0" x="32" y="71.4">VDD33</text>
<text font-size="1.4" fill="#004000" x="167.2" y="161.3">SIM-NANO-1612</text>
<g font-size="1.1">
<text x="34.1" y="7.5">5</text>
<text x="86.3" y="7.5">4</text>
<text x="138.6" y="7.5">3</text>
<text x="190.8" y="7.5">2</text>
<text x="243.1" y="7.5">1</text>
<text x="6.8" y="31.9">D</text>
<text x="269.7" y="31.9">D</text>
<text x="6.8" y="77.8">C</text>
<text x="269.7" y="77.8">C</text>
<text x="6.8" y="123.8">B</text>
<text x="269.7" y="123.8">B</text>
<text x="6.8" y="169.8">A</text>
<text x="269.7" y="169.8">A</text>
<text x="198.1" y="190.3">http://www.banana-pi.org</text>
<text x="34.1" y="193">5</text>
<text x="86.3" y="193">4</text>
<text x="138.6" y="193">3</text>
<text x="190.8" y="193">2</text>
<text x="243.1" y="193">1</text>
</g>
<g font-size="1.1" fill="#00f">
<text x="44.3" y="79.8" transform="rotate(90 44.3 79.8)">S</text>
<text x="45.9" y="82.8" transform="rotate(90 45.9 82.8)">G</text>
<text x="46.8" y="81.2" transform="rotate(90 46.8 81.2)">P</text>
<text x="49.4" y="79.8" transform="rotate(90 49.4 79.8)">D</text>
<text x="169.8" y="156">WITHOUT CARD</text>
</g>
</svg>
